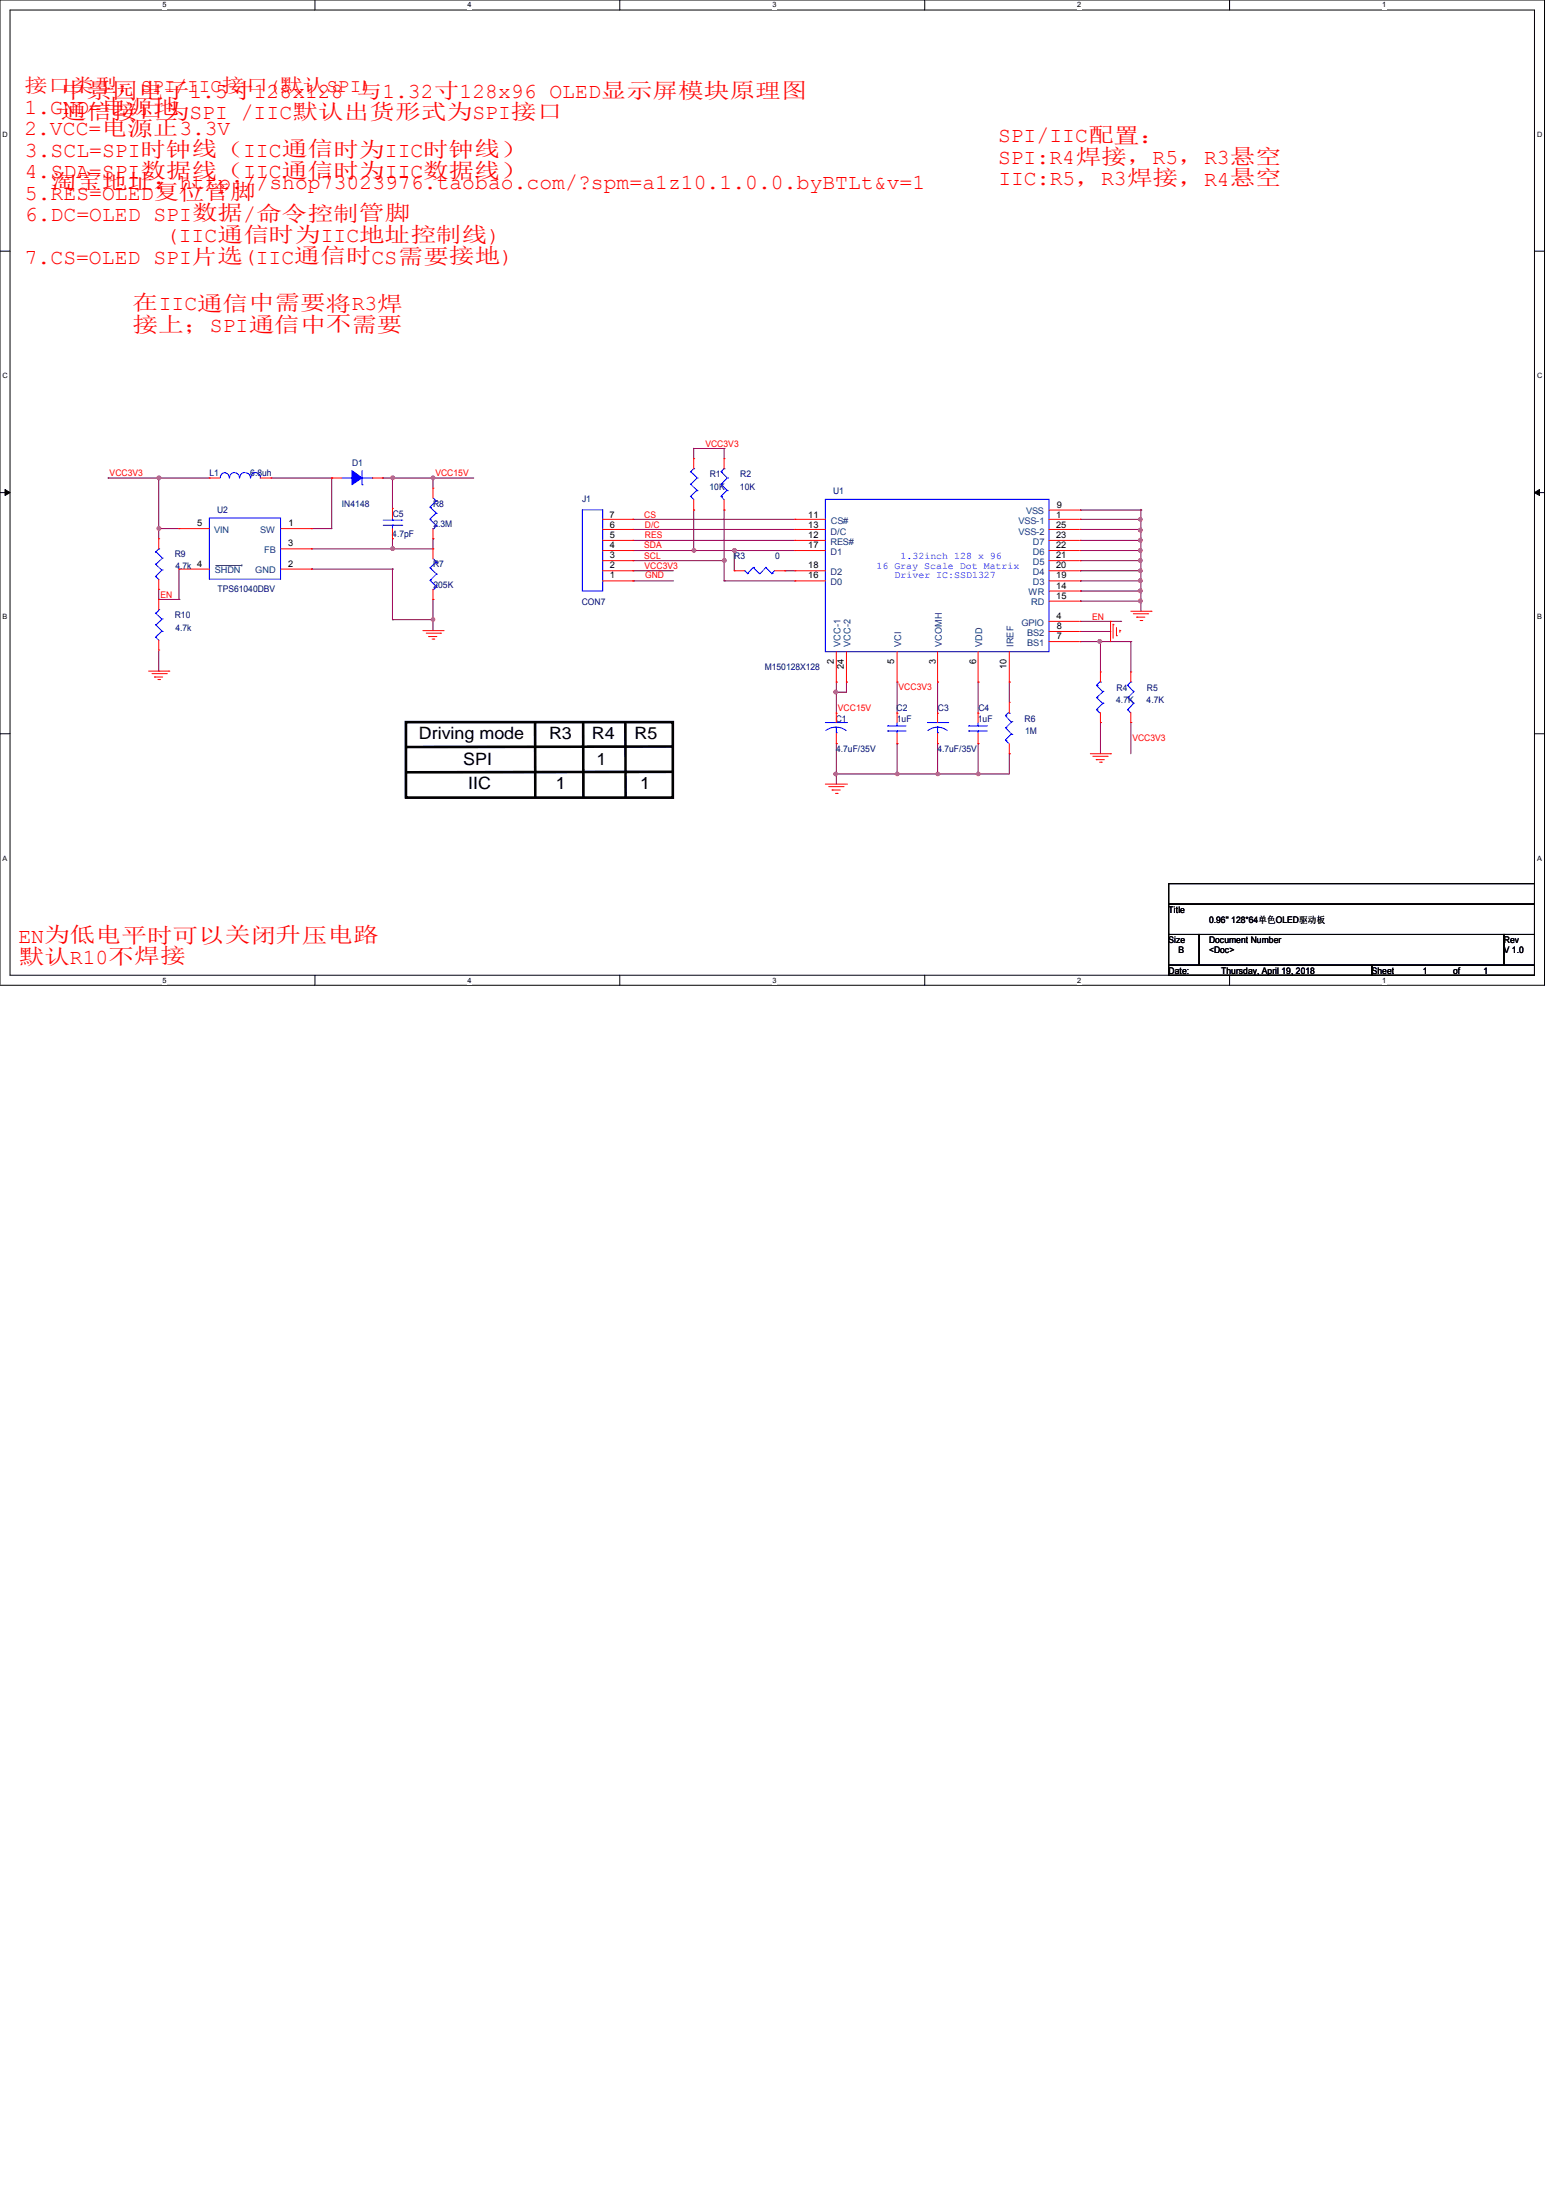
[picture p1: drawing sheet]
<svg xmlns="http://www.w3.org/2000/svg" width="210mm" height="297mm" viewBox="0 0 210 297" stroke-linecap="round" stroke-linejoin="round" font-family="sans-serif">
<path d="M0 0h208.4v133h-208.4zM1.4 1.4h205.7v130.3h-205.7z" fill="none" stroke="#000" stroke-width=".13"/>
<g fill="#fff">
<path d="M21.9 .1h.6v1.1h-.6z"/>
<path d="M21.9 131.8h.6v1.1h-.6z"/>
</g>
<path d="M42.5 0v1.4M42.5 131.7v1.3" fill="none" stroke="#000" stroke-width=".13"/>
<g fill="#fff">
<path d="M63.1 .1h.5v1.1h-.5z"/>
<path d="M63.1 131.8h.5v1.1h-.5z"/>
</g>
<path d="M83.7 0v1.4M83.7 131.7v1.3" fill="none" stroke="#000" stroke-width=".13"/>
<g fill="#fff">
<path d="M104.2 .1h.6v1.1h-.6z"/>
<path d="M104.2 131.8h.6v1.1h-.6z"/>
</g>
<path d="M124.8 0v1.4M124.8 131.7v1.3" fill="none" stroke="#000" stroke-width=".13"/>
<g fill="#fff">
<path d="M145.4 .1h.5v1.1h-.5z"/>
<path d="M145.4 131.8h.5v1.1h-.5z"/>
</g>
<path d="M165.9 0v1.4M165.9 131.7v1.3" fill="none" stroke="#000" stroke-width=".13"/>
<g fill="#fff">
<path d="M186.5 .1h.6v1.1h-.6z"/>
<path d="M186.5 131.8h.6v1.1h-.6z"/>
<path d="M.3 17.6h.8v1.1h-.8z"/>
<path d="M207.4 17.6h.8v1.1h-.8z"/>
<path d="M.3 50.2h.8v1.1h-.8z"/>
<path d="M207.4 50.2h.8v1.1h-.8z"/>
</g>
<path d="M0 33.9h1.4M207.1 33.9h1.3" fill="none" stroke="#000" stroke-width=".13"/>
<g fill="#fff">
<path d="M.3 82.8h.7v1.1h-.7z"/>
<path d="M207.4 82.8h.7v1.1h-.7z"/>
</g>
<path d="M0 66.5h1.4M207.1 66.5h1.3" fill="none" stroke="#000" stroke-width=".13"/>
<path d="M.7 66.1l.7 .4-.7 .4zM207.1 66.5l.7-.4v.8z" fill="#000" stroke="#000" stroke-width=".13"/>
<g fill="#fff">
<path d="M.3 115.3h.7v1.1h-.7z"/>
<path d="M207.4 115.3h.7v1.1h-.7z"/>
</g>
<path d="M0 99.1h1.4M207.1 99.1h1.3M157.7 119.3h49.4v2.7h-49.4zM157.7 122h49.4v4.2h-49.4zM157.7 126.2h4.1v4.1h-4.1zM157.7 130.3h27.5v1.4h-27.5zM161.8 126.2h41.2v4.1h-41.2zM185.2 130.3h21.9v1.4h-21.9zM203 126.2h4.1v4.1h-4.1z" fill="none" stroke="#000" stroke-width=".13"/>
<g fill="none" stroke="#800040" stroke-width=".13">
<path d="M14.6 64.5h.1M14.6 64.5h13.7M21.4 64.5h.1M21.4 71.4h.1M21.4 71.4h2.8M21.4 64.5v8.2M21.4 79.6v1.3M24.2 76.8v4.1M36.6 64.5h.1M36.6 64.5h8.2M42 71.4h.1M42 74.1h.1"/>
<path d="M42 76.8h.1M42 74.1h16.5M42 76.8h11M44.8 64.5h.1M44.8 64.5v6.9h-2.8M51.6 64.5h.1M51.6 64.5h12.3M53 72.7h.1M53 64.5h.1M53 74.1h.1M53 76.8h.1M53 64.5v4.1"/>
<path d="M53 72.7v1.4M53 76.8v6.9M58.4 64.5h.1M58.4 72.7h.1M58.4 64.5v1.4M58.4 72.7v1.4M85.4 70.1h.1M85.4 71.5h.1M85.4 73h.1M85.4 74.3h.1M85.4 75.7h.1M85.4 77.1h.1"/>
<path d="M85.4 78.4h.1M85.4 70.1h22M85.4 71.5h22M85.4 73h22M85.4 74.3h21.9M85.4 75.7h12.3M85.4 77.1h5.5M85.4 78.4h5.5M93.6 68.9h.1M93.6 74.3h.1M93.6 60.5h.1M93.6 60.5v1.4"/>
<path d="M93.6 68.9v5.4M93.6 60.5h4.1M97.7 68.9h.1M97.7 60.5h.1M97.7 78.4h.1M97.7 75.7h.1M97.7 78.4h9.6M97.7 60.5v1.4M97.7 68.8v9.6M99.1 74.3h.1M99.1 74.3v2.8M105.9 77.1h.1"/>
<path d="M105.9 77.1h1.4M145.8 68.9h.1M145.8 70.1h.1M145.8 71.5h.1M145.8 73h.1M145.8 74.3h.1M145.8 75.7h.1M145.8 77.1h.1M145.8 78.4h.1M145.8 79.8h.1M145.8 70.1h8.2M145.8 71.5h8.2"/>
<path d="M145.8 73h8.2M145.8 74.3h8.2M145.8 75.7h8.2M145.8 77.1h8.2M145.8 78.4h8.2M145.8 68.9h8.2M145.8 79.8h8.2M154 68.9h.1M154 70.1h.1M154 71.5h.1M154 73h.1M154 74.3h.1"/>
<path d="M154 75.7h.1M154 77.1h.1M154 78.4h.1M154 79.8h.1M154 68.8v2.7M154 71.6v10.9M21.4 80.9h.1M21.4 90.6h.1M21.4 87.8v2.8M21.4 80.9h2.8M24.2 80.9h.1M53 83.7h.1"/>
<path d="M53 83.7h5.5M58.4 80.9h.1M58.4 83.7h.1M58.4 80.9v2.8M58.4 83.7v1.4M112.9 92.1h.1M112.9 93.4h.1M112.9 92v1.4M112.9 93.5v2.8M112.9 93.4h1.3M114.2 92.1h.1M114.2 92v1.4"/>
<path d="M121.1 92.1h.1M121.1 92.1v4.2M126.5 92.1h.1M126.5 92.1v4.2M132 92.1h.1M132 92.1v4.2M136.2 92.1h.1M136.2 92.1v2.7M145.8 86.6h.1M145.8 81.2h.1M145.8 85.3h.1M145.8 86.6h6.8"/>
<path d="M145.8 81.2h8.2M145.8 85.3h4.1M145.8 83.9h5.5M148.5 86.6h.1M148.5 97.5h.1M148.5 86.6v4.1M148.5 97.7v4.1M151.2 83.9h.1M152.6 86.6h.1M152.6 97.5h.1M152.6 86.6v4.1M152.6 97.7v4.1"/>
<path d="M154 81.2h.1M112.9 100.4h.1M112.9 104.5h.1M112.9 100.4v5.5M112.9 104.5h23.3M121.1 100.4h.1M121.1 104.5h.1M121.1 100.4v4.1M126.5 100.4h.1M126.5 104.5h.1M126.5 100.4v4.1M132 100.4h.1"/>
<path d="M132 104.5h.1M132 100.4v4.1M136.2 101.8h.1M136.2 101.7v2.8"/>
</g>
<g fill="#f0f" stroke="#f0f" stroke-width=".13">
<circle cx="97.8" cy="75.7" r=".25"/>
<circle cx="21.4" cy="64.5" r=".25"/>
<circle cx="53" cy="74.1" r=".25"/>
<circle cx="58.4" cy="83.6" r=".24"/>
<circle cx="53" cy="64.5" r=".25"/>
<circle cx="58.4" cy="64.5" r=".24"/>
<circle cx="148.4" cy="86.6" r=".25"/>
<circle cx="99.1" cy="74.3" r=".25"/>
<circle cx="93.7" cy="74.3" r=".25"/>
<circle cx="153.9" cy="70.1" r=".24"/>
<circle cx="153.9" cy="71.6" r=".25"/>
<circle cx="153.9" cy="72.9" r=".25"/>
<circle cx="153.9" cy="74.3" r=".25"/>
<circle cx="153.9" cy="75.7" r=".25"/>
<circle cx="153.9" cy="77.1" r=".24"/>
<circle cx="153.9" cy="78.4" r=".25"/>
<circle cx="153.9" cy="79.8" r=".25"/>
<circle cx="153.9" cy="81.1" r=".25"/>
<circle cx="112.8" cy="93.4" r=".25"/>
<circle cx="112.8" cy="104.5" r=".24"/>
<circle cx="126.6" cy="104.5" r=".24"/>
<circle cx="121.1" cy="104.5" r=".24"/>
<circle cx="132" cy="104.5" r=".24"/>
<circle cx="21.4" cy="71.3" r=".25"/>
</g>
<g fill="none" stroke="#f00" stroke-width=".13">
<path d="M21.4 79.6h.1M21.4 72.7h.1M21.4 72.7v1.4M21.4 78.2v1.4M24.2 76.8h.1M24.2 71.4h.1M24.2 71.4h4.1M24.2 76.8h4.1M28.3 64.5h.1M28.3 64.5h1.4M35.1 64.5h1.4M36.6 64.5h.1"/>
<path d="M37.9 71.4h4.1M37.9 76.8h4.1M37.9 74.1h4.1M42 71.4h.1M42 76.8h.1M42 74.1h.1M44.8 64.5h.1M44.8 64.5h1.3M50.2 64.5h1.4M51.6 64.5h.1M53 68.6h.1M53 72.7h.1"/>
<path d="M53 68.6v1.4M53 71.4v1.3M58.4 74.1h.1M58.4 65.9h.1M58.4 72.7h.1M58.4 65.9v1.4M58.4 71.4v1.3M58.4 74.1v1.4M58.4 79.6v1.3M81.3 78.4h4.1M81.3 77.1h4.1M81.3 75.7h4.1"/>
<path d="M81.3 74.3h4.1M81.3 73h4.1M81.3 71.5h4.1M81.3 70.1h4.1M85.4 78.4h.1M85.4 77.1h.1M85.4 75.7h.1M85.4 74.3h.1M85.4 73h.1M85.4 71.5h.1M85.4 70.1h.1M93.6 68.9h.1"/>
<path d="M93.6 61.9h.1M93.6 61.9v1.4M93.6 67.5v1.4M97.7 68.9h.1M97.7 61.9h.1M97.7 61.9v1.4M97.7 67.5v1.4M99.1 77.1h.1M99.1 77.1h1.3M104.6 77.1h1.4M105.9 77.1h.1M107.3 70.1h.1"/>
<path d="M107.3 73h.1M107.3 71.5h.1M107.3 78.4h.1M107.3 74.3h.1M107.3 77.1h.1M107.3 78.4h4.1M107.3 77.1h4.1M107.3 74.3h4.1M107.3 73h4.1M107.3 71.5h4.1M107.3 70.1h4.1M141.6 78.4h4.1"/>
<path d="M141.6 77.1h4.1M141.6 75.7h4.1M141.6 74.3h4.1M141.6 73h4.1M141.6 71.5h4.1M141.6 70.1h4.1M141.6 68.9h4.1M141.6 79.8h4.1M145.8 70.1h.1M145.8 68.9h.1M145.8 79.8h.1M145.8 78.4h.1"/>
<path d="M145.8 77.1h.1M145.8 75.7h.1M145.8 74.3h.1M145.8 73h.1M145.8 71.5h.1M20.1 90.6h2.7M20.5 90.9h1.9M20.9 91.4h.1M20.9 91.4h1.1M21.3 91.7h.3M21.4 87.8h.1M21.4 80.9h.1"/>
<path d="M21.4 80.9v1.4M21.4 86.4v1.4M21.5 91.7h.1M22.4 90.9h.1M22.8 90.6h.1M57.1 85.1h2.7M57.5 85.5h2M57.9 85.9h.1M57.9 85.9h1.1M58.3 86.3h.3M58.4 80.9h.1M58.5 86.3h.1"/>
<path d="M59.5 85.5h.1M59.8 85.1h.1M112.9 96.3h.1M112.9 92.1h.1M112.9 88v4.1M112.9 96.2v1.3M112.9 99v1.4M114.2 92.1h.1M114.2 88v4.1M121.1 96.3h.1M121.1 92.1h.1M121.1 88v4.1"/>
<path d="M121.1 96.2v1.3M121.1 99v1.4M126.5 96.3h.1M126.5 92.1h.1M126.5 88v4.1M126.5 96.2v1.3M126.5 99v1.4M132 96.3h.1M132 92.1h.1M132 88v4.1M132 96.2v1.3M132 99v1.4"/>
<path d="M136.2 92.1h.1M136.2 94.8h.1M136.2 88v4.1M136.2 94.9v1.4M141.6 83.9h4.1M141.6 86.6h4.1M141.6 85.3h4.1M141.6 81.2h4.1M145.8 83.9h.1M145.8 86.6h.1M145.8 85.3h.1M145.8 81.2h.1"/>
<path d="M148.5 97.5h.1M148.5 90.7h.1M148.5 90.7v1.4M148.5 96.2v1.3M149.9 83.9h.1M149.9 83.9v2.7M150.2 84.3h.1M150.2 84.3v1.9M150.7 85.8h.1M150.7 84.7v1.1M151.1 85.1h.1M151.1 85.1v.3"/>
<path d="M152.6 97.5h.1M152.6 90.7h.1M152.6 82.5h2.8M152.6 90.7v1.4M152.6 96.2v1.3M153 82.9h1.9M153.4 83.3h.1M153.4 83.3h1.1M153.9 83.8h.2M154.1 83.8h.1M154.9 82.9h.1M155.3 82.5h.1"/>
<path d="M111.4 105.9h2.7M111.8 106.2h2M112.3 106.7h.1M112.3 106.7h1.1M112.8 107.1h.2M112.9 100.4h.1M113 107.1h.1M113.8 106.2h.1M114.2 105.9h.1M121.1 100.4h.1M126.5 100.4h.1M132 100.4h.1"/>
<path d="M136.2 101.8h.1M136.2 100.4v1.4M147.1 101.8h2.8M147.5 102.1h1.9M147.9 102.6h.1M147.9 102.6h1.1M148.4 102.9h.3M148.6 102.9h.1M149.4 102.1h.1M149.9 101.8h.1"/>
</g>
<g fill="none" stroke="#00f" stroke-width=".13">
<path d="M21 77.9h.1M21 76.1h.1M21 74.6h.1M21 77.8l.4 .5M21 76.2l.9 .8M21 74.4l.9 .9M21.4 74.1h.1M21.4 74.1l-.4 .4M21.9 77l-.9 .8M21.9 75.4l-.9 .8M21.9 76.9h.1M21.9 75.3h.1"/>
<path d="M28.3 69.9h9.6v8.3h-9.6zM30.3 63.8a.68 .68 0 0 1 .6 .7M30.4 63.8a.67 .67 0 0 0-.7 .7M31 64.5a.66 .66 0 0 1 .7-.7 .66 .66 0 0 1 .6 .7M33.1 63.8a.67 .67 0 0 0-.7 .7M33.2 63.8a.68 .68 0 0 1 .6 .7M33.8 64.5a.66 .66 0 0 1 .7-.7 .66 .66 0 0 1 .7 .7M46.1 64.5h1.4M47.5 64.5h.1M48.9 65.4h.1M48.9 63.5v1.9M48.9 64.5h1.4"/>
<path d="M50.2 64.5h.1M51.7 70.9h2.5M51.7 70.2h2.5M53 70.2h.1M53 70.9h.1M53 69.9v.3M53 70.9v.5M54.2 70.9h.1M54.2 70.2h.1M58 78.4l.9 .8M58 70.1l.9 .9M58.1 76.7h.1"/>
<path d="M58.1 78.3h.1M58.1 68.5h.1M58.1 70.1h.1M58.4 79.6h.1M58.4 71.4h.1M58.5 75.4l.4 .5M58.5 67.2l.4 .5M58.9 75.9l-.9 .8 .9 .8M58.9 77.5l-.9 .9M58.9 67.6l-.9 .9 .9 .8-.9 .8M58.9 75.9h.1M58.9 77.5h.1"/>
<path d="M58.9 79.1h.1M58.9 67.6h.1M58.9 69.3h.1M58.9 70.9h.1M58.9 79.2l-.4 .4M58.9 71l-.4 .4M78.6 68.8h2.7v11h-2.7zM93.2 67h.1M93.2 65.3h.1M93.2 63.7h.1M93.2 67l.4 .4M93.6 63.3h.1"/>
<path d="M93.6 63.3l-.4 .4 .9 .8M94.1 66.2l-.9 .8M94.1 64.5l-.9 .9 .9 .8M94.1 66.2h.1M94.1 64.5h.1M97.3 67l.4 .4M97.4 67h.1M97.4 65.3h.1M97.4 63.7h.1M97.7 63.3l-.4 .4 .8 .8M97.7 63.3h.1M98.1 66.2l-.8 .8"/>
<path d="M98.1 64.5l-.8 .9 .8 .8M98.2 66.2h.1M98.2 64.5h.1M100.5 77.1h.1M100.5 77l.4 .5M100.9 77.4h.1M101.7 76.6h.1M102.5 77.5l-.9-.9-.7 .9M102.5 77.4h.1M103.3 76.6h.1M103.4 76.6l.8 .9M103.4 76.6l-.8 .9"/>
<path d="M104.2 77.4h.1M104.5 77l-.3 .5M111.4 67.4h30.2v20.6h-30.2zM21 86h.1M21 84.3h.1M21 82.7h.1M21 86l.4 .5M21 84.4l.9 .8-.9 .8M21.4 82.3h.1M21.4 82.4l-.4 .4 .9 .8-.9 .8M21.9 85.3h.1M21.9 83.5h.1"/>
<path d="M111.4 97.5h2.7M112.8 98.2a2.19 2.19 0 0 0-1.4 .4M112.9 98.9h.1M112.9 98.1v.8M112.9 98.2a2.18 2.18 0 0 1 1.3 .4M114.2 97.5h.1M119.8 98h.1M119.8 98.7h.1M119.8 98h2.5M119.8 98.7h2.5M121.1 98.7h.1M121.1 98h.1"/>
<path d="M121.1 97.6v.4M121.1 98.7v.2M125.2 97.5h2.7M126.5 98.9h.1M126.5 98.1v.8M126.5 98.2a2.18 2.18 0 0 1 1.4 .4M126.6 98.2a2.19 2.19 0 0 0-1.4 .4M127.9 97.5h.1M130.8 98h.1M130.8 98.7h.1M130.8 98h2.4M130.8 98.7h2.4"/>
<path d="M132 98.7h.1M132 98h.1M132 97.6v.4M132 98.7v.2M135.7 99.9l.4 .4M135.7 98.2l.8 .9-.8 .8M135.7 96.6l.8 .9-.8 .8M135.8 99.9h.1M135.8 98.2h.1M135.8 96.6h.1M136.1 96.2l-.4 .4M136.2 96.3h.1"/>
<path d="M136.6 99.1h.1M136.6 97.4h.1M148 95.8l.4 .4M148 94.2l.8 .8M148 92.5l.8 .9-.8 .8M148.1 95.8h.1M148.1 94.1h.1M148.1 92.5h.1M148.4 92.1l-.4 .4M148.5 92.1h.1M148.8 94.9l-.8 .9M148.9 94.9h.1"/>
<path d="M148.9 93.3h.1M152.2 95.8h.1M152.2 94.1h.1M152.2 92.5h.1M152.2 95.8l.4 .4M152.2 92.5l.8 .9-.8 .8M152.2 94.2l.8 .8M152.6 92.1l-.4 .4M152.6 92.1h.1M153 94.9h.1M153 93.3h.1M153 94.9l-.8 .9"/>
</g>
<path d="M29.1 76.3h3.5M32.6 76.3h.1" fill="none" stroke="#004080" stroke-width=".13"/>
<path d="M47.5 63.5l1.4 1-1.4 .9z" fill-rule="evenodd" fill="#00f" stroke="#00f" stroke-width=".13"/>
<path d="M54.8 97.5h36v10.2h-36zM72.2 97.3v10.5M78.7 97.3v10.5M84.4 97.3v10.5M90.9 100.8h-36.1M90.9 104.2l-36.1 .1" fill="none" stroke="#000" stroke-width=".35"/>
<g font-size="2.9" fill="#f00">
<text x="3.3" y="15.4">1.GND=电源地</text>
<text x="8.2" y="13.2">中景园电子1.5寸128x128 与1.32寸128x96 OLED显示屏模块原理图</text>
<text x="8.2" y="16.1">通信接口为SPI /IIC默认出货形式为SPI接口</text>
<text x="3.3" y="18.3">2.VCC=电源正3.3V</text>
<text x="3.3" y="24">4.SDA=SPI数据线（IIC通信时为IIC数据线）</text>
<text x="3.4" y="21.1">3.SCL=SPI时钟线（IIC通信时为IIC时钟线）</text>
<text x="134.7" y="19.2">SPI/IIC配置：</text>
<text x="134.7" y="22.2">SPI:R4焊接，R5，R3悬空</text>
<text x="3.4" y="26.9">5.RES=OLED复位管脚</text>
<text x="3.4" y="29.8">6.DC=OLED SPI数据/命令控制管脚</text>
<text x="6.9" y="25.6">淘宝地址：http://shop73023976.taobao.com/?spm=a1z10.1.0.0.byBTLt&amp;v=1</text>
<text x="134.7" y="25">IIC:R5，R3焊接，R4悬空</text>
<text x="3.3" y="35.6">7.CS=OLED SPI片选(IIC通信时CS需要接地)</text>
<text x="22.4" y="32.6">(IIC通信时为IIC地址控制线)</text>
<text x="17.9" y="41.9">在IIC通信中需要将R3焊</text>
<text x="17.9" y="44.8">接上；SPI通信中不需要</text>
<text x="2.5" y="127.3">EN为低电平时可以关闭升压电路</text>
<text x="2.6" y="130.2">默认R10不焊接</text>
</g>
<text font-size="2.6" fill="#f00" x="3.3" y="12.4">接口类型：SPI/IIC接口(默认SPI)</text>
<g font-size="2.3">
<text x="56.5" y="99.8">Driving mode</text>
<text x="74.1" y="99.8">R3</text>
<text x="79.9" y="99.8">R4</text>
<text x="85.6" y="99.8">R5</text>
<text x="62.5" y="103.3">SPI</text>
<text x="63.2" y="106.5">IIC</text>
<text x="75" y="106.5">1</text>
<text x="80.5" y="103.3">1</text>
<text x="86.4" y="106.5">1</text>
</g>
<g font-size="1.4" fill="#00f">
<text x="118.3" y="76.8">16 Gray Scale Dot Matrix</text>
<text x="121.5" y="75.5">1.32inch 128 x 96</text>
<text x="120.7" y="78.1">Driver IC:SSD1327</text>
</g>
<g font-size="1.2" fill="#f00">
<text x="14.8" y="64.3">VCC3V3</text>
<text x="58.8" y="64.3">VCC15V</text>
<text x="95.2" y="60.3">VCC3V3</text>
<text x="86.9" y="69.9">CS</text>
<text x="87" y="71.2">D/C</text>
<text x="87" y="74">SDA</text>
<text x="87" y="75.5">SCL</text>
<text x="87" y="76.8">VCC3V3</text>
<text x="87" y="72.6">RES</text>
<text x="21.7" y="80.7">EN</text>
<text x="87.1" y="78.1">GND</text>
<text x="147.4" y="83.7">EN</text>
<text x="113.1" y="96">VCC15V</text>
<text x="121.3" y="93.2">VCC3V3</text>
<text x="152.8" y="100">VCC3V3</text>
</g>
<g font-size="1.2" fill="#000080">
<text x="28.3" y="64.2">L1</text>
<text x="33.8" y="64.3">6.8uh</text>
<text x="47.5" y="63">D1</text>
<text x="95.8" y="64.4">R1</text>
<text x="99.9" y="64.4">R2</text>
<text x="29.3" y="69.2">U2</text>
<text x="46.1" y="68.4">IN4148</text>
<text x="53" y="69.8">C5</text>
<text x="58.4" y="68.4">R8</text>
<text x="58.5" y="71.1">2.3M</text>
<text x="78.5" y="67.8">J1</text>
<text x="95.8" y="66.1">10K</text>
<text x="99.9" y="66.1">10K</text>
<text x="112.4" y="66.7">U1</text>
<text x="23.6" y="75.2">R9</text>
<text x="23.7" y="76.8">4.7k</text>
<text x="52.9" y="72.5">4.7pF</text>
<text x="58.4" y="76.6">R7</text>
<text x="99.1" y="75.5">R3</text>
<text x="104.6" y="75.5">0</text>
<text x="23.6" y="83.4">R10</text>
<text x="29.4" y="79.9">TPS61040DBV</text>
<text x="58.5" y="79.3">205K</text>
<text x="78.5" y="81.7">CON7</text>
<text x="23.7" y="85.2">4.7k</text>
<text x="103.2" y="90.5">M150128X128</text>
<text x="121" y="96">C2</text>
<text x="126.6" y="96">C3</text>
<text x="132" y="96">C4</text>
<text x="150.7" y="94.9">4.7K</text>
<text x="150.7" y="93.2">R4</text>
<text x="154.8" y="94.9">4.7K</text>
<text x="154.8" y="93.2">R5</text>
<text x="112.8" y="97.4">C1</text>
<text x="112.8" y="101.5">4.7uF/35V</text>
<text x="121" y="97.4">1uF</text>
<text x="126.5" y="101.5">4.7uF/35V</text>
<text x="132" y="97.4">1uF</text>
<text x="138.3" y="97.4">R6</text>
<text x="138.4" y="99">1M</text>
</g>
<g font-size="1.2">
<text x="26.6" y="71">5</text>
<text x="38.9" y="71">1</text>
<text x="82.3" y="69.9">7</text>
<text x="82.3" y="71.2">6</text>
<text x="109.1" y="69.9">11</text>
<text x="109.1" y="71.2">13</text>
<text x="142.5" y="71.2">25</text>
<text x="142.6" y="69.9">1</text>
<text x="142.6" y="68.5">9</text>
<text x="26.6" y="76.5">4</text>
<text x="38.9" y="73.8">3</text>
<text x="38.9" y="76.5">2</text>
<text x="82.3" y="75.3">3</text>
<text x="82.3" y="72.6">5</text>
<text x="82.3" y="76.7">2</text>
<text x="82.3" y="74">4</text>
<text x="109.1" y="72.6">12</text>
<text x="109.1" y="74">17</text>
<text x="109.1" y="76.7">18</text>
<text x="142.5" y="76.7">20</text>
<text x="142.5" y="75.4">21</text>
<text x="142.5" y="74">22</text>
<text x="142.5" y="72.6">23</text>
<text x="82.3" y="78.1">1</text>
<text x="109.1" y="78.1">16</text>
<text x="142.6" y="79.5">14</text>
<text x="142.6" y="80.8">15</text>
<text x="142.6" y="78.1">19</text>
<text x="142.6" y="83.6">4</text>
<text x="112.5" y="89.6" transform="rotate(-90 112.5 89.6)">2</text>
<text x="120.7" y="89.6" transform="rotate(-90 120.7 89.6)">5</text>
<text x="126.3" y="89.6" transform="rotate(-90 126.3 89.6)">3</text>
<text x="131.8" y="89.6" transform="rotate(-90 131.8 89.6)">6</text>
<text x="142.6" y="86.3">7</text>
<text x="142.6" y="84.9">8</text>
<text x="113.9" y="90.3" transform="rotate(-90 113.9 90.3)">24</text>
<text x="135.9" y="90.3" transform="rotate(-90 135.9 90.3)">10</text>
<text x="157.7" y="123.2">Title</text>
<text x="163.2" y="124.6">0.96'' 128*64单色OLED驱动板</text>
<text x="157.7" y="127.3">Size</text>
<text x="157.7" y="131.4">Date:</text>
<text x="159.1" y="128.7">B</text>
<text x="163.2" y="127.3">Document Number</text>
<text x="163.2" y="128.7">&lt;Doc&gt;</text>
<text x="164.8" y="131.4">Thursday, April 19, 2018</text>
<text x="185.1" y="131.4">Sheet</text>
<text x="192" y="131.4">1</text>
<text x="196.1" y="131.4">of</text>
<text x="200.2" y="131.4">1</text>
<text x="203" y="127.3">Rev</text>
<text x="203" y="128.7">V 1.0</text>
</g>
<g font-size="1.2" fill="#004080">
<text x="28.9" y="71.9">VIN</text>
<text x="35.1" y="71.9">SW</text>
<text x="112.1" y="70.8">CS#</text>
<text x="137.5" y="70.8">VSS-1</text>
<text x="138.5" y="69.4">VSS</text>
<text x="29" y="77.4">SHDN</text>
<text x="34.4" y="77.4">GND</text>
<text x="35.7" y="74.7">FB</text>
<text x="112.1" y="73.5">RES#</text>
<text x="112.1" y="72.2">D/C</text>
<text x="112.1" y="74.9">D1</text>
<text x="112.1" y="77.6">D2</text>
<text x="137.5" y="72.2">VSS-2</text>
<text x="139.4" y="77.6">D4</text>
<text x="139.4" y="76.3">D5</text>
<text x="139.4" y="74.9">D6</text>
<text x="139.4" y="73.5">D7</text>
<text x="112.1" y="79">D0</text>
<text x="138.8" y="80.4">WR</text>
<text x="139.2" y="81.7">RD</text>
<text x="139.4" y="79">D3</text>
<text x="113.4" y="87.3" transform="rotate(-90 113.4 87.3)">VCC-1</text>
<text x="114.8" y="87.3" transform="rotate(-90 114.8 87.3)">VCC-2</text>
<text x="121.6" y="87.3" transform="rotate(-90 121.6 87.3)">VCI</text>
<text x="127.1" y="87.3" transform="rotate(-90 127.1 87.3)">VCOMH</text>
<text x="132.6" y="87.3" transform="rotate(-90 132.6 87.3)">VDD</text>
<text x="136.8" y="87.3" transform="rotate(-90 136.8 87.3)">IREF</text>
<text x="137.8" y="84.5">GPIO</text>
<text x="138.6" y="87.2">BS1</text>
<text x="138.6" y="85.8">BS2</text>
</g>
<g font-size="1">
<text x="21.9" y="1">5</text>
<text x="63.1" y="1">4</text>
<text x="104.2" y="1">3</text>
<text x="145.4" y="1">2</text>
<text x="186.5" y="1">1</text>
<text x=".3" y="18.5">D</text>
<text x="207.5" y="18.5">D</text>
<text x=".3" y="51">C</text>
<text x="207.5" y="51">C</text>
<text x=".3" y="83.6">B</text>
<text x="207.5" y="83.6">B</text>
<text x=".3" y="116.2">A</text>
<text x="207.5" y="116.2">A</text>
<text x="21.9" y="132.7">5</text>
<text x="63.1" y="132.7">4</text>
<text x="104.2" y="132.7">3</text>
<text x="145.4" y="132.7">2</text>
<text x="186.5" y="132.7">1</text>
</g>
</svg>
